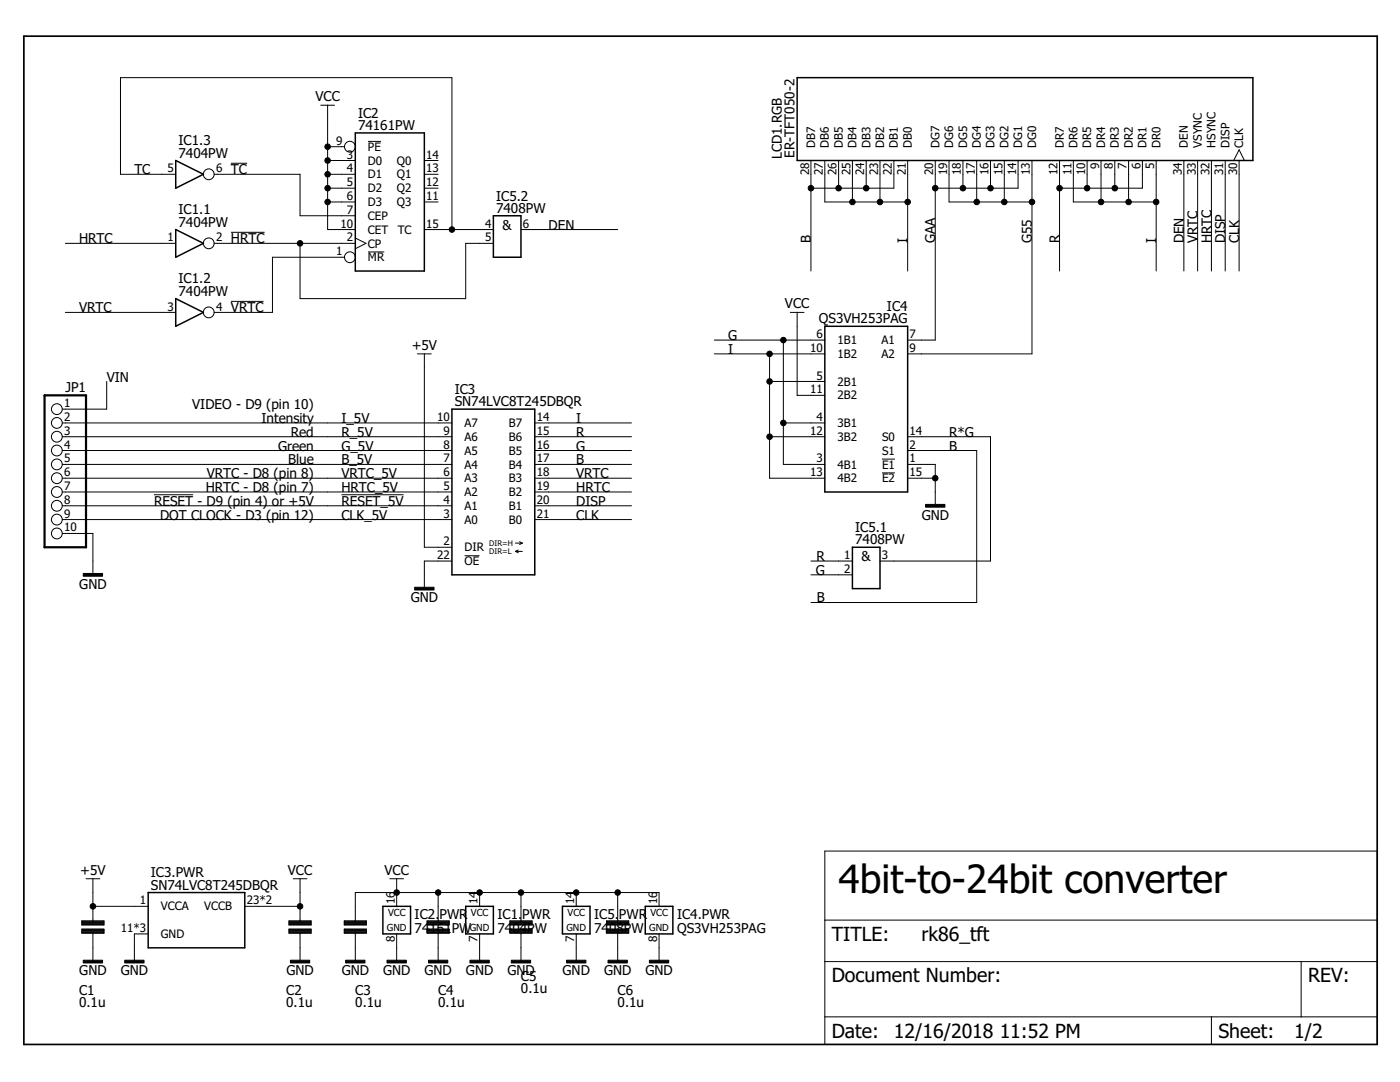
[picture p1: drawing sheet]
<svg xmlns="http://www.w3.org/2000/svg" width="279mm" height="216mm" viewBox="0 0 279 216" stroke-linecap="round" stroke-linejoin="round" font-family="sans-serif">
<g fill="none" stroke="#000" stroke-width=".2">
<path d="M35.1 34.8h-11.1v-19.3h66.2v30.3M42.7 34.8h17.2v8.3h11M46.1 32.6h3.2M64 21h2.8M65.4 34.8h5.5M65.4 32h5.5M65.4 37.5h5.5M65.4 29.3h3.3M65.4 21v24.8h5.5M73.4 28.2h2.7M84.7 34.8h2.7M84.7 32h2.7"/>
<path d="M84.7 37.5h2.7M161.8 32v22.1M164.6 32v8.3h16.5M167.4 32v5.5M170.1 32v8.3M172.9 32v5.5M175.6 32v8.3M178.4 32v5.5h-16.6M181.1 32v22.1M186.6 32v35.9h-5.5M189.4 32v8.3h16.6M192.2 32v5.5"/>
<path d="M194.9 32v8.3M197.7 32v5.5M200.4 32v8.3M203.2 32v5.5h-16.6M206 32v38.6h-24.9M211.5 32v22.1M214.2 32v8.3h16.5M217 32v5.5M219.7 32v8.3M222.5 32v5.5M225.2 32v8.3M228 32v5.5h-16.5"/>
<path d="M230.7 32v22.1M236.3 32v22.1M239 32v22.1M241.8 32v22.1M244.5 32v22.1M246.2 32l1.1-2.1 1 2.1M247.3 32v22.1M13 48.6h22.1M42.7 48.6h28.2M46.1 46.4h6.7M59.9 48.6v11h33v-11h5.6M65.4 40.3h5.5"/>
<path d="M68.7 51.3h-14.3v11h-11.7M70.9 47.5l2.1 1.1-2.1 1M73.4 50.3h3.3M84.7 40.3h2.7M84.7 45.8h13.8M104 45.8h19.3M13 62.3h22.1M21.3 76.1v5.5h-8.9M46.1 60.1h6.5M83.3 70.6h2.8M84.7 70.6v38.6h5.5M142.6 67.9h22"/>
<path d="M142.6 70.6h22M153.6 76.1h11M153.6 70.6v24.8h11M156.3 67.9v24.8h8.3M157.7 62.3h2.8M159.1 62.3v16.6h5.5M12.4 92.7h77.8M12.4 95.4h77.8M12.4 84.4h77.8M12.4 87.1h77.8M12.4 89.9h77.8M12.4 98.2h77.8"/>
<path d="M30.7 98.7h7.8M68.2 98.7h12.3M106.7 92.7h19.3M106.7 95.4h19.3M106.7 84.4h19.3M106.7 87.1h19.3M106.7 89.9h19.3M106.7 98.2h19.3M153.6 87.1h11M156.3 84.4h8.3M176 91.6h2.6M176 94.4h2.6"/>
<path d="M181.1 87.1h16.6v24.9h-22.1M181.1 89.9h13.8v30.3h-33.1M181.1 92.7h5.5v8.2M181.1 95.4h5.5M12.4 106.4h6.1v8.3M12.4 100.9h77.8M12.4 103.7h77.8M90.2 112h-5.5v5.5M92.7 110.9h3M102.9 108.4h1.3M102.9 110h1.3M102.9 110l.5 .3"/>
<path d="M103.4 109.7l-.5 .3M103.7 108.1l.5 .3M104.2 108.4l-.5 .2M106.7 100.9h19.3M106.7 103.7h19.3M161.8 112h8.3M161.8 114.7h8.3M17.2 175.3h2.7M18.5 175.3v8.4M58.5 175.3h2.8M59.9 175.3v8.4M77.8 175.3h2.7"/>
<path d="M79.2 175.3v5.5M87.4 178.1v5.6M95.7 178.1v2.7M104 178.1v5.6M115 178.1v2.7M123.3 178.1v5.6M164.6 169.8h110.2v38.6h-110.2zM16.3 183.7h4.4v.9h-4.4zM16.3 184.5h4.4M16.3 184.4h4.4M16.3 184.2h4.4M16.3 184.1h4.4"/>
<path d="M16.3 184h4.4M16.3 183.8h4.4M16.3 185.4h4.4v.8h-4.4zM16.3 186.1h4.4M16.3 186h4.4M16.3 185.8h4.4M16.3 185.7h4.4M16.3 185.6h4.4M18.5 186.2v5.7M18.5 180.8h11.1M29.6 186.4h-2.8v5.5M48.9 180.8h11"/>
<path d="M57.7 183.7h4.4v.9h-4.4zM57.7 184.5h4.4M57.7 184.4h4.4M57.7 184.2h4.4M57.7 184.1h4.4M57.7 184h4.4M57.7 183.8h4.4M57.7 185.4h4.4v.8h-4.4zM57.7 186.1h4.4M57.7 186h4.4M57.7 185.8h4.4M57.7 185.7h4.4"/>
<path d="M57.7 185.6h4.4M59.9 186.2v5.7M68.7 183.7h4.4v.9h-4.4zM68.7 185.4h4.4v.8h-4.4zM68.7 184.5h4.4M68.7 184.4h4.4M68.7 184.2h4.4M68.7 184.1h4.4M68.7 184h4.4M68.7 183.8h4.4M68.7 186.1h4.4M68.7 186h4.4"/>
<path d="M68.7 185.8h4.4M68.7 185.7h4.4M68.7 185.6h4.4M70.9 186.2v5.7M79.2 186.4v5.5M85.2 183.7h4.4v.9h-4.4zM85.2 184.5h4.4M85.2 184.4h4.4M85.2 184.2h4.4M85.2 184.1h4.4M85.2 184h4.4M85.2 183.8h4.4"/>
<path d="M85.2 185.4h4.4v.8h-4.4zM85.2 186.1h4.4M85.2 186h4.4M85.2 185.8h4.4M85.2 185.7h4.4M85.2 185.6h4.4M87.4 186.2v5.7M95.7 186.4v5.5M101.8 183.7h4.4v.9h-4.4zM101.8 184.5h4.4M101.8 184.4h4.4M101.8 184.2h4.4"/>
<path d="M101.8 184.1h4.4M101.8 184h4.4M101.8 183.8h4.4M101.8 185.4h4.4v.8h-4.4zM101.8 186.1h4.4M101.8 186h4.4M101.8 185.8h4.4M101.8 185.7h4.4M101.8 185.6h4.4M104 186.2v5.7M115 186.4v5.5M121.1 183.7h4.4v.9h-4.4z"/>
<path d="M121.1 184.5h4.4M121.1 184.4h4.4M121.1 184.2h4.4M121.1 184.1h4.4M121.1 184h4.4M121.1 183.8h4.4M121.1 185.4h4.4v.8h-4.4zM121.1 186.1h4.4M121.1 186h4.4M121.1 185.8h4.4M121.1 185.7h4.4M121.1 185.6h4.4"/>
<path d="M123.3 186.2v5.7M131.5 180.8v-2.7h-60.6v5.6M131.5 186.4v5.5M164.6 191.9h110.2M164.6 183.6h110.2M259.7 191.9v11M164.6 202.9h110.2M241.8 202.9v5.5"/>
<circle cx="41.7" cy="34.8" r="1.08"/>
<circle cx="69.8" cy="29.3" r="1.08"/>
<circle cx="41.7" cy="48.6" r="1.08"/>
<circle cx="69.8" cy="51.3" r="1.08"/>
<circle cx="41.7" cy="62.3" r="1.08"/>
<circle cx="11.3" cy="98.2" r="1.08"/>
<circle cx="11.3" cy="81.6" r="1.08"/>
<circle cx="11.3" cy="89.9" r="1.08"/>
<circle cx="11.3" cy="92.7" r="1.08"/>
<circle cx="11.3" cy="87.1" r="1.08"/>
<circle cx="11.3" cy="84.4" r="1.08"/>
<circle cx="11.3" cy="95.4" r="1.08"/>
<circle cx="11.3" cy="106.4" r="1.08"/>
<circle cx="11.3" cy="103.7" r="1.08"/>
<circle cx="11.3" cy="100.9" r="1.08"/>
</g>
<path d="M4.8 7.2h270v201.2h-270z" fill="none" stroke="#000" stroke-width=".34"/>
<g fill="none" stroke="#000" stroke-width=".3">
<path d="M159.1 15.5h90.9v16.5h-90.9zM35.1 32l5.5 2.8-5.5 2.7zM70.9 26.5h13.8v27.6h-13.8zM35.1 45.8l5.5 2.8-5.5 2.7zM35.1 59.6l5.5 2.7-5.5 2.8zM98.5 43.1h5.5v8.2h-5.5zM164.6 65.1h16.5v33.1h-16.5zM90.2 81.6h16.5v33.1h-16.5zM170.1 109.2h5.5v8.3h-5.5zM29.6 178.1h19.3v11h-19.3zM76.4 180.8h5.5v5.6h-5.5zM92.9 180.8h5.6v5.6h-5.6z"/>
<path d="M112.2 180.8h5.6v5.6h-5.6zM128.8 180.8h5.5v5.6h-5.5z"/>
</g>
<g fill="#000" stroke="#000" stroke-width=".2">
<path d="M16.6 114.4h3.9v.6h-3.9zM82.8 117.2h3.8v.5h-3.8zM184.7 100.6h3.9v.6h-3.9zM16.6 191.6h3.9v.6h-3.9zM24.9 191.6h3.8v.6h-3.8zM58 191.6h3.8v.6h-3.8zM69 191.6h3.8v.6h-3.8zM77.2 191.6h3.9v.6h-3.9zM85.5 191.6h3.9v.6h-3.9zM93.8 191.6h3.8v.6h-3.8zM102 191.6h3.9v.6h-3.9zM113.1 191.6h3.8v.6h-3.8z"/>
<path d="M121.3 191.6h3.9v.6h-3.9zM129.6 191.6h3.9v.6h-3.9z"/>
</g>
<path d="M8.9 78.9h8.3v30.3h-8.3z" fill="none" stroke="#000" stroke-width=".44"/>
<g fill="#000" stroke="#000" stroke-width=".2">
<circle cx="65.4" cy="32" r=".55"/>
<circle cx="65.4" cy="29.3" r=".55"/>
<circle cx="65.4" cy="34.8" r=".55"/>
<circle cx="65.4" cy="37.5" r=".55"/>
<circle cx="161.8" cy="37.5" r=".55"/>
<circle cx="167.4" cy="37.5" r=".55"/>
<circle cx="172.9" cy="37.5" r=".55"/>
<circle cx="186.6" cy="37.5" r=".55"/>
<circle cx="192.2" cy="37.5" r=".55"/>
<circle cx="197.7" cy="37.5" r=".55"/>
<circle cx="211.5" cy="37.5" r=".55"/>
<circle cx="217" cy="37.5" r=".55"/>
<circle cx="222.5" cy="37.5" r=".55"/>
<circle cx="59.9" cy="48.6" r=".55"/>
<circle cx="65.4" cy="40.3" r=".55"/>
<circle cx="90.2" cy="45.8" r=".55"/>
<circle cx="170.1" cy="40.3" r=".55"/>
<circle cx="175.6" cy="40.3" r=".55"/>
<circle cx="181.1" cy="40.3" r=".55"/>
<circle cx="194.9" cy="40.3" r=".55"/>
<circle cx="200.4" cy="40.3" r=".55"/>
<circle cx="206" cy="40.3" r=".55"/>
<circle cx="219.7" cy="40.3" r=".55"/>
<circle cx="225.2" cy="40.3" r=".55"/>
<circle cx="230.7" cy="40.3" r=".55"/>
<circle cx="153.6" cy="70.6" r=".55"/>
<circle cx="153.6" cy="76.1" r=".55"/>
<circle cx="156.3" cy="67.9" r=".55"/>
<circle cx="153.6" cy="87.1" r=".55"/>
<circle cx="156.3" cy="84.4" r=".55"/>
<circle cx="186.6" cy="95.4" r=".55"/>
<circle cx="79.2" cy="178.1" r=".55"/>
<circle cx="87.4" cy="178.1" r=".55"/>
<circle cx="95.7" cy="178.1" r=".55"/>
<circle cx="104" cy="178.1" r=".55"/>
<circle cx="115" cy="178.1" r=".55"/>
<circle cx="123.3" cy="178.1" r=".55"/>
<circle cx="18.5" cy="180.8" r=".55"/>
<circle cx="59.9" cy="180.8" r=".55"/>
</g>
<text font-size="7.8" x="167.4" y="178.1">4bit-to-24bit converter</text>
<g font-size="3.9">
<text x="166" y="187.7">TITLE:</text>
<text x="183.9" y="187.7">rk86_tft</text>
<text x="166" y="196">Document Number:</text>
<text x="261.1" y="196">REV:</text>
<text x="166" y="207">Date:</text>
<text x="178.4" y="207">12/16/2018</text>
<text x="199.5" y="207">11:52 PM</text>
<text x="243.1" y="207">Sheet:</text>
<text x="258.3" y="207">1/2</text>
</g>
<g font-size="2.7">
<text x="63" y="20.2">VCC</text>
<text x="71.5" y="23.5">IC2</text>
<text x="35.6" y="29">IC1.3</text>
<text x="71.5" y="26">74161PW</text>
<text x="26.8" y="34.8">TC</text>
<text x="35.6" y="31.5">7404PW</text>
<text x="46.1" y="34.8">TC</text>
<text x="156.1" y="31.8" transform="rotate(-90 156.1 31.8)">LCD1.RGB</text>
<text x="158.5" y="31.5" transform="rotate(-90 158.5 31.5)">ER-TFT050-2</text>
<text x="99" y="40">IC5.2</text>
<text x="35.6" y="45.3">7404PW</text>
<text x="35.6" y="42.8">IC1.1</text>
<text x="99" y="42.5">7408PW</text>
<text x="100.3" y="45.8">&amp;</text>
<text x="109.5" y="45.8">DEN</text>
<text x="15.8" y="48.6">HRTC</text>
<text x="46.1" y="48.6">HRTC</text>
<text x="161.8" y="48.6" transform="rotate(-90 161.8 48.6)">B</text>
<text x="181.1" y="48.6" transform="rotate(-90 181.1 48.6)">I</text>
<text x="186.7" y="48.6" transform="rotate(-90 186.7 48.6)">GA</text>
<text x="205.9" y="48.6" transform="rotate(-90 205.9 48.6)">G55</text>
<text x="211.5" y="48.6" transform="rotate(-90 211.5 48.6)">R</text>
<text x="230.7" y="48.6" transform="rotate(-90 230.7 48.6)">I</text>
<text x="236.3" y="48.6" transform="rotate(-90 236.3 48.6)">DEN</text>
<text x="239" y="48.6" transform="rotate(-90 239 48.6)">VRTC</text>
<text x="241.8" y="48.6" transform="rotate(-90 241.8 48.6)">HRTC</text>
<text x="244.5" y="48.6" transform="rotate(-90 244.5 48.6)">DISP</text>
<text x="247.3" y="48.6" transform="rotate(-90 247.3 48.6)">CLK</text>
<text x="35.6" y="59">7404PW</text>
<text x="35.6" y="56.6">IC1.2</text>
<text x="15.8" y="62.3">VRTC</text>
<text x="46.1" y="62.3">VRTC</text>
<text x="156.7" y="61.5">VCC</text>
<text x="163.4" y="64.5">QS3VH253PAG</text>
<text x="177" y="62.1">IC4</text>
<text x="82.2" y="69.8">+5V</text>
<text x="145.3" y="70.6">I</text>
<text x="145.3" y="67.9">G</text>
<text x="21.3" y="76.1">VIN</text>
<text x="13.1" y="78.2">JP1</text>
<text x="38.4" y="81.6">VIDEO - D9 (pin 10)</text>
<text x="90.7" y="81.1">SN74LVC8T245DBQR</text>
<text x="90.7" y="78.6">IC3</text>
<text x="52.2" y="84.4">Intensity</text>
<text x="55.5" y="89.9">Green</text>
<text x="58" y="87.1">Red</text>
<text x="68.1" y="84.4">I_5V</text>
<text x="68.1" y="87.1">R_5V</text>
<text x="68.1" y="89.9">G_5V</text>
<text x="115" y="84.4">I</text>
<text x="115" y="87.1">R</text>
<text x="115" y="89.9">G</text>
<text x="189.4" y="89.9">B</text>
<text x="189.4" y="87.1">R*G</text>
<text x="41.3" y="95.4">VRTC - D8 (pin 8)</text>
<text x="57.5" y="92.7">Blue</text>
<text x="68.1" y="92.7">B_5V</text>
<text x="68.1" y="95.4">VRTC_5V</text>
<text x="115" y="92.7">B</text>
<text x="115" y="95.4">VRTC</text>
<text x="30.7" y="100.9">RESET - D9 (pin 4) or +5V</text>
<text x="41" y="98.2">HRTC - D8 (pin 7)</text>
<text x="68.1" y="98.2">HRTC_5V</text>
<text x="68.1" y="100.9">RESET_5V</text>
<text x="115" y="100.9">DISP</text>
<text x="115" y="98.2">HRTC</text>
<text x="31.9" y="103.7">DOT CLOCK - D3 (pin 12)</text>
<text x="68.1" y="103.7">CLK_5V</text>
<text x="115" y="103.7">CLK</text>
<text x="170.7" y="106.2">IC5.1</text>
<text x="183.9" y="103.7">GND</text>
<text x="162.9" y="112">R</text>
<text x="170.7" y="108.6">7408PW</text>
<text x="172" y="112">&amp;</text>
<text x="15.8" y="117.5">GND</text>
<text x="162.8" y="114.7">G</text>
<text x="82" y="120.2">GND</text>
<text x="163" y="120.2">B</text>
<text x="16" y="174.5">+5V</text>
<text x="30.1" y="177.5">SN74LVC8T245DBQR</text>
<text x="30.1" y="175.1">IC3.PWR</text>
<text x="57.4" y="174.5">VCC</text>
<text x="76.7" y="174.5">VCC</text>
<text x="82.8" y="183.3">IC2.</text>
<text x="87.7" y="183.3">PWR</text>
<text x="99.3" y="183.3">IC1.</text>
<text x="104.2" y="183.3">PWR</text>
<text x="118.6" y="183.3">IC5.</text>
<text x="123.5" y="183.3">PWR</text>
<text x="135.1" y="183.3">IC4.PWR</text>
<text x="82.8" y="186.1">74161PW</text>
<text x="99.3" y="186.1">7404PW</text>
<text x="118.6" y="186.1">7408PW</text>
<text x="135.1" y="186.1">QS3VH253PAG</text>
<text x="15.8" y="194.6">GND</text>
<text x="24.1" y="194.6">GND</text>
<text x="57.2" y="194.6">GND</text>
<text x="68.2" y="194.6">GND</text>
<text x="76.5" y="194.6">GND</text>
<text x="84.7" y="194.6">GND</text>
<text x="93" y="194.6">GND</text>
<text x="101.3" y="194.6">GND</text>
<text x="104" y="195.7">C5</text>
<text x="112.3" y="194.6">GND</text>
<text x="120.6" y="194.6">GND</text>
<text x="128.8" y="194.6">GND</text>
<text x="15.8" y="201">0.1u</text>
<text x="15.8" y="198.5">C1</text>
<text x="57.1" y="201">0.1u</text>
<text x="57.1" y="198.5">C2</text>
<text x="70.9" y="201">0.1u</text>
<text x="70.9" y="198.5">C3</text>
<text x="87.4" y="201">0.1u</text>
<text x="87.4" y="198.5">C4</text>
<text x="104" y="198.2">0.1u</text>
<text x="123.3" y="201">0.1u</text>
<text x="123.3" y="198.5">C6</text>
</g>
<g font-size="2.3">
<text x="67.1" y="28.9">9</text>
<text x="162.7" y="29.5" transform="rotate(-90 162.7 29.5)">DB7</text>
<text x="165.4" y="29.5" transform="rotate(-90 165.4 29.5)">DB6</text>
<text x="168.2" y="29.5" transform="rotate(-90 168.2 29.5)">DB5</text>
<text x="170.9" y="29.5" transform="rotate(-90 170.9 29.5)">DB4</text>
<text x="173.7" y="29.5" transform="rotate(-90 173.7 29.5)">DB3</text>
<text x="176.5" y="29.5" transform="rotate(-90 176.5 29.5)">DB2</text>
<text x="179.2" y="29.5" transform="rotate(-90 179.2 29.5)">DB1</text>
<text x="182" y="29.5" transform="rotate(-90 182 29.5)">DB0</text>
<text x="187.5" y="29.5" transform="rotate(-90 187.5 29.5)">DG7</text>
<text x="190.2" y="29.5" transform="rotate(-90 190.2 29.5)">DG6</text>
<text x="193" y="29.5" transform="rotate(-90 193 29.5)">DG5</text>
<text x="195.7" y="29.5" transform="rotate(-90 195.7 29.5)">DG4</text>
<text x="198.5" y="29.5" transform="rotate(-90 198.5 29.5)">DG3</text>
<text x="201.3" y="29.5" transform="rotate(-90 201.3 29.5)">DG2</text>
<text x="204" y="29.5" transform="rotate(-90 204 29.5)">DG1</text>
<text x="206.8" y="29.5" transform="rotate(-90 206.8 29.5)">DG0</text>
<text x="212.3" y="29.5" transform="rotate(-90 212.3 29.5)">DR7</text>
<text x="215" y="29.5" transform="rotate(-90 215 29.5)">DR6</text>
<text x="217.8" y="29.5" transform="rotate(-90 217.8 29.5)">DR5</text>
<text x="220.5" y="29.5" transform="rotate(-90 220.5 29.5)">DR4</text>
<text x="223.3" y="29.5" transform="rotate(-90 223.3 29.5)">DR3</text>
<text x="226.1" y="29.5" transform="rotate(-90 226.1 29.5)">DR2</text>
<text x="228.8" y="29.5" transform="rotate(-90 228.8 29.5)">DR1</text>
<text x="231.6" y="29.5" transform="rotate(-90 231.6 29.5)">DR0</text>
<text x="237.1" y="29.5" transform="rotate(-90 237.1 29.5)">DEN</text>
<text x="239.8" y="29.5" transform="rotate(-90 239.8 29.5)">VSYNC</text>
<text x="242.6" y="29.5" transform="rotate(-90 242.6 29.5)">HSYNC</text>
<text x="245.4" y="29.5" transform="rotate(-90 245.4 29.5)">DISP</text>
<text x="248.1" y="29.5" transform="rotate(-90 248.1 29.5)">CLK</text>
<text x="33.4" y="34.4">5</text>
<text x="43.1" y="34.4">6</text>
<text x="69.2" y="31.6">3</text>
<text x="69.2" y="34.4">4</text>
<text x="73.4" y="32.9">D0</text>
<text x="73.4" y="35.6">D1</text>
<text x="73.4" y="30.1">PE</text>
<text x="79.2" y="32.9">Q0</text>
<text x="79.2" y="35.6">Q1</text>
<text x="85.1" y="31.6">14</text>
<text x="85.1" y="34.4">13</text>
<text x="161.5" y="35" transform="rotate(-90 161.5 35)">28</text>
<text x="164.2" y="35" transform="rotate(-90 164.2 35)">27</text>
<text x="167" y="35" transform="rotate(-90 167 35)">26</text>
<text x="169.7" y="35" transform="rotate(-90 169.7 35)">25</text>
<text x="172.5" y="35" transform="rotate(-90 172.5 35)">24</text>
<text x="175.2" y="35" transform="rotate(-90 175.2 35)">23</text>
<text x="178" y="35" transform="rotate(-90 178 35)">22</text>
<text x="180.8" y="35" transform="rotate(-90 180.8 35)">21</text>
<text x="186.3" y="35" transform="rotate(-90 186.3 35)">20</text>
<text x="189" y="35" transform="rotate(-90 189 35)">19</text>
<text x="191.8" y="35" transform="rotate(-90 191.8 35)">18</text>
<text x="194.5" y="35" transform="rotate(-90 194.5 35)">17</text>
<text x="197.3" y="35" transform="rotate(-90 197.3 35)">16</text>
<text x="200" y="35" transform="rotate(-90 200 35)">15</text>
<text x="202.8" y="35" transform="rotate(-90 202.8 35)">14</text>
<text x="205.6" y="35" transform="rotate(-90 205.6 35)">13</text>
<text x="211.1" y="35" transform="rotate(-90 211.1 35)">12</text>
<text x="213.8" y="35" transform="rotate(-90 213.8 35)">11</text>
<text x="216.6" y="35" transform="rotate(-90 216.6 35)">10</text>
<text x="219.3" y="33.7" transform="rotate(-90 219.3 33.7)">9</text>
<text x="222.1" y="33.7" transform="rotate(-90 222.1 33.7)">8</text>
<text x="224.8" y="33.7" transform="rotate(-90 224.8 33.7)">7</text>
<text x="227.6" y="33.7" transform="rotate(-90 227.6 33.7)">6</text>
<text x="230.4" y="33.7" transform="rotate(-90 230.4 33.7)">5</text>
<text x="235.9" y="35" transform="rotate(-90 235.9 35)">34</text>
<text x="238.6" y="35" transform="rotate(-90 238.6 35)">33</text>
<text x="241.4" y="35" transform="rotate(-90 241.4 35)">32</text>
<text x="244.1" y="35" transform="rotate(-90 244.1 35)">31</text>
<text x="246.9" y="35" transform="rotate(-90 246.9 35)">30</text>
<text x="69.2" y="37.2">5</text>
<text x="69.2" y="39.9">6</text>
<text x="73.4" y="38.4">D2</text>
<text x="73.4" y="41.1">D3</text>
<text x="79.2" y="38.4">Q2</text>
<text x="79.2" y="41.1">Q3</text>
<text x="85.1" y="37.2">12</text>
<text x="85.1" y="39.9">11</text>
<text x="68" y="45.4">10</text>
<text x="69.2" y="42.7">7</text>
<text x="73.4" y="43.9">CEP</text>
<text x="73.4" y="46.6">CET</text>
<text x="79.4" y="46.6">TC</text>
<text x="85.1" y="45.4">15</text>
<text x="96.8" y="45.4">4</text>
<text x="104.4" y="45.4">6</text>
<text x="33.4" y="48.2">1</text>
<text x="43.1" y="48.2">2</text>
<text x="67.1" y="50.9">1</text>
<text x="69.2" y="48.2">2</text>
<text x="73.4" y="49.4">CP</text>
<text x="73.4" y="52.1">MR</text>
<text x="96.8" y="48.2">5</text>
<text x="33.4" y="62">3</text>
<text x="43.1" y="62">4</text>
<text x="161.7" y="70.2">10</text>
<text x="162.9" y="67.5">6</text>
<text x="167.1" y="68.7">1B1</text>
<text x="167.1" y="71.4">1B2</text>
<text x="175.9" y="68.7">A1</text>
<text x="175.9" y="71.4">A2</text>
<text x="181.5" y="67.5">7</text>
<text x="181.5" y="70.2">9</text>
<text x="162.9" y="75.7">5</text>
<text x="167.1" y="76.9">2B1</text>
<text x="12.8" y="81.3">1</text>
<text x="161.7" y="78.5">11</text>
<text x="167.1" y="79.7">2B2</text>
<text x="12.8" y="84">2</text>
<text x="12.8" y="86.8">3</text>
<text x="12.8" y="89.5">4</text>
<text x="87.3" y="84">10</text>
<text x="88.5" y="89.5">8</text>
<text x="88.5" y="86.8">9</text>
<text x="92.7" y="88">A6</text>
<text x="92.7" y="85.2">A7</text>
<text x="101.5" y="88">B6</text>
<text x="101.5" y="85.2">B7</text>
<text x="107.1" y="89.5">16</text>
<text x="107.1" y="86.8">15</text>
<text x="107.1" y="84">14</text>
<text x="161.7" y="86.8">12</text>
<text x="162.9" y="84">4</text>
<text x="167.1" y="85.2">3B1</text>
<text x="167.1" y="88">3B2</text>
<text x="176" y="88">S0</text>
<text x="181.5" y="86.8">14</text>
<text x="181.5" y="89.5">2</text>
<text x="12.8" y="92.3">5</text>
<text x="12.8" y="95">6</text>
<text x="88.5" y="95">6</text>
<text x="88.5" y="92.3">7</text>
<text x="92.7" y="93.5">A4</text>
<text x="92.7" y="90.7">A5</text>
<text x="101.5" y="93.5">B4</text>
<text x="101.5" y="90.7">B5</text>
<text x="107.1" y="95">18</text>
<text x="107.1" y="92.3">17</text>
<text x="161.7" y="95">13</text>
<text x="162.9" y="92.3">3</text>
<text x="167.1" y="93.5">4B1</text>
<text x="176" y="93.5">E1</text>
<text x="176" y="90.7">S1</text>
<text x="181.5" y="92.3">1</text>
<text x="181.5" y="95">15</text>
<text x="12.8" y="97.8">7</text>
<text x="12.8" y="100.5">8</text>
<text x="88.5" y="100.5">4</text>
<text x="88.5" y="97.8">5</text>
<text x="92.7" y="101.8">A1</text>
<text x="92.7" y="99">A2</text>
<text x="92.7" y="96.2">A3</text>
<text x="101.5" y="101.8">B1</text>
<text x="101.5" y="99">B2</text>
<text x="101.5" y="96.2">B3</text>
<text x="107.1" y="100.5">20</text>
<text x="107.1" y="97.8">19</text>
<text x="167.1" y="96.2">4B2</text>
<text x="176" y="96.2">E2</text>
<text x="12.8" y="103.3">9</text>
<text x="12.8" y="106.1">10</text>
<text x="88.5" y="103.3">3</text>
<text x="92.7" y="104.5">A0</text>
<text x="101.5" y="104.5">B0</text>
<text x="107.1" y="103.3">21</text>
<text x="87.3" y="111.6">22</text>
<text x="88.5" y="108.8">2</text>
<text x="92.7" y="112.8">OE</text>
<text x="92.7" y="110">DIR</text>
<text x="168.5" y="111.6">1</text>
<text x="176" y="111.6">3</text>
<text x="168.5" y="114.3">2</text>
<text x="24.1" y="186">11*3</text>
<text x="27.9" y="180.5">1</text>
<text x="32.1" y="181.7">VCCA</text>
<text x="40.8" y="181.7">VCCB</text>
<text x="49.2" y="180.5">23*2</text>
<text x="78.8" y="180.5" transform="rotate(-90 78.8 180.5)">16</text>
<text x="95.3" y="180.5" transform="rotate(-90 95.3 180.5)">14</text>
<text x="114.6" y="180.5" transform="rotate(-90 114.6 180.5)">14</text>
<text x="131.1" y="180.5" transform="rotate(-90 131.1 180.5)">16</text>
<text x="32.1" y="187.2">GND</text>
<text x="78.8" y="188" transform="rotate(-90 78.8 188)">8</text>
<text x="95.3" y="188" transform="rotate(-90 95.3 188)">7</text>
<text x="114.6" y="188" transform="rotate(-90 114.6 188)">7</text>
<text x="131.1" y="188" transform="rotate(-90 131.1 188)">8</text>
</g>
<g font-size="1.9">
<text x="77.2" y="185.8">GND</text>
<text x="77.4" y="182.8">VCC</text>
<text x="93.8" y="185.8">GND</text>
<text x="94" y="182.8">VCC</text>
<text x="113.1" y="185.8">GND</text>
<text x="113.3" y="182.8">VCC</text>
<text x="129.6" y="185.8">GND</text>
<text x="129.8" y="182.8">VCC</text>
</g>
<g font-size="1.5">
<text x="97.6" y="108.9">DIR=H</text>
<text x="97.6" y="110.6">DIR=L</text>
</g>
</svg>
